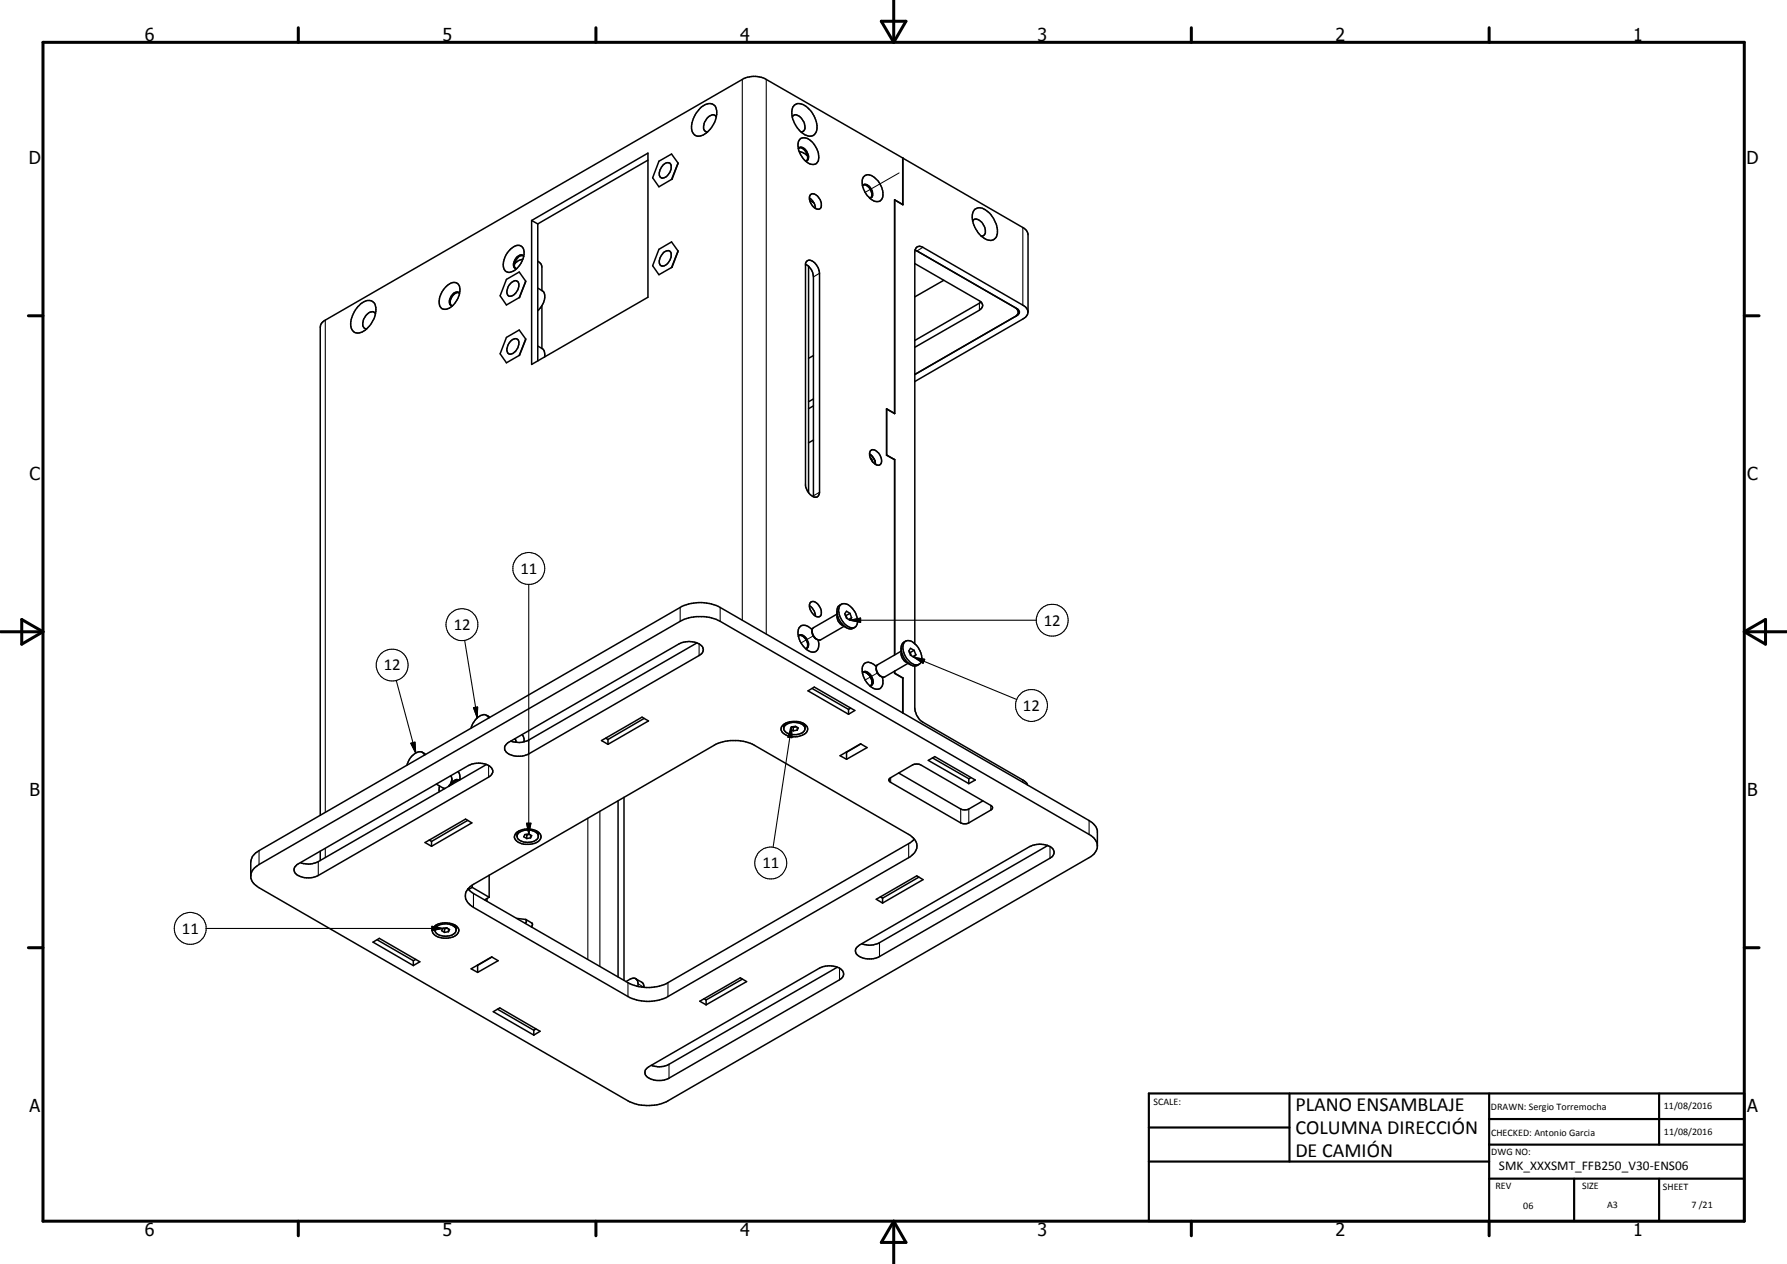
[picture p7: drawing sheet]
<svg xmlns="http://www.w3.org/2000/svg" width="420mm" height="297mm" viewBox="0 0 420 297" stroke-linecap="round" stroke-linejoin="round" font-family="sans-serif">
<path d="M211.4 40.6l-8 4.6M191.2 149.4l-2.9 1.7M206.3 158.2l-2.9 1.6M105.9 184.3l.3 .1" fill="none" stroke="#000" stroke-width=".24"/>
<g fill="none" stroke="#000" stroke-width=".35">
<path d="M152.3 37.6l-25.9 15M155.9 38.8a1.07 1.07 0 0 1 1.5-.5 1.07 1.07 0 0 1 .4 1.5 2.43 2.43 0 0 1-2.3 2 1.84 1.84 0 0 1 0-2.5zM159.4 38.3l-1.5-2.1-3 1.7-1.5 3.9 1.5 2.1 3-1.7M159.4 38.3l-1.5 3.9M164.6 25.4a2.54 2.54 0 0 1 3.5-.6 4.6 4.6 0 0 1-.8 5.2 4.2 4.2 0 0 1-3.3 2 2.27 2.27 0 0 1-1.3-3.2l.7-1.8zM168.4 27.5a1.09 1.09 0 0 0-1.9 0 3 3 0 0 0-1 3l.3 .3 .6 .2M186.3 27.5a1.09 1.09 0 0 1 1.9 0 3 3 0 0 1 1 3l-.3 .3-.6 .2M186.8 24.7a2.27 2.27 0 0 1 3.1 .6 6 6 0 0 1 2 5.7 1.81 1.81 0 0 1-3 .4 6 6 0 0 1-2.5-6.2zM187.7 35a.89 .89 0 0 1 1.6 .1 2.07 2.07 0 0 1 .6 2.5l-.5 .2M187.9 34.8a2.07 2.07 0 0 1 2 1.9M187.9 35.6l1.4 .5 .6 .6M188.1 32.7a2.2 2.2 0 0 1 2.9 .7 4.3 4.3 0 0 1 1.2 4.7 1.82 1.82 0 0 1-2.8-.2 4.4 4.4 0 0 1-1.5-5z"/>
<path d="M189.9 36.7v.8l-.3 .3M212.3 37.2l28.2 16.3 .8 .6 .4 1v18.2M212.3 37.2v10.9l-2-1.1M212.3 37.2h-.1M119.8 58.8a2.39 2.39 0 0 1 2.7-1 2.4 2.4 0 0 1 .4 3.2 4.2 4.2 0 0 1-3.4 3 1.84 1.84 0 0 1-1.1-2.5l.6-1.7zM125 51.8l27.3-15.8v33.8l-27.3 15.8zM125 51.8l1.4 .8M126.4 52.6v32.2M155.9 59.5l.8-.5 .6-.1a1.49 1.49 0 0 1 .2 2.2 1.59 1.59 0 0 1-2.3 1.1 2.67 2.67 0 0 1 .7-2.7zM159.4 59l-1.5-2.1-3 1.7-1.5 3.8 1.5 2.2 3-1.7M159.4 59l-1.5 3.9M190.3 46.5a2.98 2.98 0 0 1 1.4 2.5"/>
<path d="M190.4 47.1l.9 .6M190.5 45.8a1.35 1.35 0 0 1 2.1 .8 2.04 2.04 0 0 1 .2 2.4 1.49 1.49 0 0 1-2-.9l-.1-.3a1.99 1.99 0 0 1-.2-2zM202.8 43.7a.93 .93 0 0 1 1.6 .1 2.02 2.02 0 0 1 .4 2.6l-.3 .1M203 43.5a2.09 2.09 0 0 1 1.7 3M203 41.6a2.06 2.06 0 0 1 3.1 .6 4.1 4.1 0 0 1 1.2 4.7 1.98 1.98 0 0 1-3.1-.6 4.4 4.4 0 0 1-1.2-4.7zM210.3 46.9v50.3M210.3 46.9l1.9 1.1M212.2 48h.1M212.2 48v-10.9l-32-18.4a5.8 5.8 0 0 0-5.7 0l-98 56.5-1 .9-.2 .8v114.7M215.2 58.8l23.9 13.7a.87 .87 0 0 1 .6 .8 .87 .87 0 0 1-.6 .9l-24 13.8M228.7 52l.3-.4a2.26 2.26 0 0 1 2.6 1.9 1.25 1.25 0 0 1-.9 2M229.2 49.2a2.4 2.4 0 0 1 3.2 .6 5.6 5.6 0 0 1 1.8 6 2.12 2.12 0 0 1-3.2-.1 5.9 5.9 0 0 1-2.2-6z"/>
<path d="M84.1 72.1a2.86 2.86 0 0 1 3.6-1.2 3.1 3.1 0 0 1 .4 3.6 6.2 6.2 0 0 1-3.3 3.6 1.79 1.79 0 0 1-1.9-.3 1.79 1.79 0 0 1-.4-1.9 7 7 0 0 1 1.6-3.8zM88.3 73.7a1.28 1.28 0 0 0-2.2 .3 2.68 2.68 0 0 0-.6 2.9l.3 .3 .5 .1M104.8 67.5a1.98 1.98 0 0 1 3-.6 4.5 4.5 0 0 1-1.8 5.3 1.6 1.6 0 0 1-2 .3 1.6 1.6 0 0 1-.7-1.9 5.5 5.5 0 0 1 1.5-3.1zM107.9 68.7a2.17 2.17 0 0 0-1.8 3.1M108 69a.89 .89 0 0 0-1.5 .1 1.99 1.99 0 0 0-.5 2.7h.4M120.1 66.5a1.03 1.03 0 0 1 1.8 0 2.77 2.77 0 0 1-2 3.1 1.26 1.26 0 0 1-.5-1.9zM121 62v.8l.2 .3M122.9 60.9l-1 .4-.9 .7M123 60.1a2 2 0 0 0-2 1.9M123.1 60.3l-.2-.3a2.06 2.06 0 0 0-2.2 2.3l.2 .6 .6 .2M123.6 66.1l-1.5-2.2-3 1.8-1.5 3.8 1.5 2.2 3-1.8M123.6 66.1l-1.5 3.8"/>
<path d="M123.6 79.7l-1.5-2.1-3 1.7-1.5 3.8 1.5 2.2 3-1.8M123.6 79.7l-1.5 3.8M126.4 67.7a2.45 2.45 0 0 1 1.6 1.2 4.3 4.3 0 0 1-1.6 4.1M126.4 61.4l.8 .6 .2 .7v5.5M127.4 71.8v10.1M189.4 62.1a3.4 3.4 0 0 1 1.9 3l-.1 51.6M189.7 61.4a1.36 1.36 0 0 1 1.8 .4l.9 1.1 .3 1.3v51.5a1.06 1.06 0 0 1-.7 1.1 1.06 1.06 0 0 1-1.2-.3l-.9-1.1-.5-1.3v-52.1zM190.1 62.6v53.2M215.1 61.9l15.2 8.8a1.17 1.17 0 0 1 .7 1.1 1.17 1.17 0 0 1-.7 1.1l-15.2 8.7M221.9 65.9l-6.8 3.9M230.7 71l-15.6 9M238.6 72.3l.5 .3 .3 .6"/>
<path d="M239.4 72.8l-.1 .9-.7 .7M120.1 80.1a1.03 1.03 0 0 1 1.3-.5 1.03 1.03 0 0 1 .6 1.3 2.47 2.47 0 0 1-2.3 2.3 1.74 1.74 0 0 1 0-2.5zM126.4 81.3l1.1 .6a1.86 1.86 0 0 1 .5 2M191.3 83.6l-1.2 .6M191.3 93.8l-1.2 .6M191.3 95.4l-1.2 .7M208.5 96.1v10.8M208.5 96.1l-.1 .1M208.5 96.1l1.8 1.1M210.3 97.2l-1.9-1.1v10.9M215.1 89.7l25.4-14.7a1.71 1.71 0 0 0 1.2-1.7 1.71 1.71 0 0 0-1.2-1.6l-23.5-13.6a1.17 1.17 0 0 0-1.3-.1 1.17 1.17 0 0 0-.6 1.2v92.1M191.3 103.4l-1.2 .7"/>
<path d="M204.5 106.7a3.3 3.3 0 0 1 1.4 2.4M204.6 106l.4-.3a2.42 2.42 0 0 1 2 3.5 1.73 1.73 0 0 1-2.2-1.3l-.3-.9zM204.6 107.6l.6 1M208.4 107l1.9 1M208.5 106.9l-.1 .1M208.5 106.9l1.8 1.1M210.3 108h.1M210.3 108v45.9M163.9 151.1l-39.6 22.8a5.2 5.2 0 0 1-4.2 .3M187.7 149.6a.89 .89 0 0 1 1.6 0 1.97 1.97 0 0 1 .5 2.7l-.4 .1M187.9 149.4a2.12 2.12 0 0 1 1.7 3M190.3 142.4l.7 .6 .4 .6 .3 1.2"/>
<path d="M190.5 141.6a1.35 1.35 0 0 1 2.1 .8 2.04 2.04 0 0 1 .2 2.4 2.04 2.04 0 0 1-2.4-1.8l-.1-.9zM190.9 148.3l.1 .4M191 148a2.34 2.34 0 0 0-2.7-.9 3.1 3.1 0 0 0 0 4 3.2 3.2 0 0 0 3.5 2 2.24 2.24 0 0 0 .6-2.7M191 148v.7M191 148.7l.3 .9 .8 .7M191 148.7a2.64 2.64 0 0 0 1.4 1.7M196.8 144.3l-5.5 3.2-.3 .5M196.8 144.1a4.4 4.4 0 0 0 3.3 3.7l.9-.4M197.6 142.2a3.9 3.9 0 0 0 3 5.4 1.79 1.79 0 0 0 .9-2.6 3.8 3.8 0 0 0-3.2-3.1l-.9 .3-.5 .6-.1 2.3a2.55 2.55 0 0 0 1.1 1.8l1.1 .6M198.4 147.2l-5.5 3.2h-.5M198.7 144.6l.2 .1M198.9 144.7l.3 .6"/>
<path d="M199.8 144.1l-.8-.5-.4 .6 .4 1.1 .8 .5 .4-.6M199.8 144.1l-.9 .6M199.8 144.1l.4 1.1M200.2 145.2l-.7 .4M202.8 158.2a.83 .83 0 0 1 .7-.4 .83 .83 0 0 1 .8 .4 2.29 2.29 0 0 1 .8 2.8l-.6 .2M203 158a2.21 2.21 0 0 1 1.8 3.1M206 156.7a1.94 1.94 0 0 0-3-.5 4.5 4.5 0 0 0 1.2 4.7l.3 .3M207.4 159.1a2.05 2.05 0 0 1-.8 2.8h-.8l-1.3-.7M210.3 157.7v.5l1.9 1.1M210.3 158.2l2 1.1M211.9 153l-5.5 3.2a1.86 1.86 0 0 0 .8 2.8M211.9 152.4a4.2 4.2 0 0 0 3.3 4.1l.9-.4"/>
<path d="M212.2 159.3v8.2M212.3 159.3v8.3M212.3 159.3h-.1M212.7 150.9a1.55 1.55 0 0 1 2.1 .1 4.2 4.2 0 0 1 1.7 4.7 1.67 1.67 0 0 1-2.6-.2 3.8 3.8 0 0 1-1.2-4.6zM212.9 150.7l-.6 .4-.4 .7v2.3l.7 1.2 1.5 .9M213.5 155.9l-5.4 3.1a1.69 1.69 0 0 1-1.9-1.3l-.2-.6M213.8 153.3h.2M214 153.3l.2 .8M214.9 152.8l-.9 .5M214.9 152.8l-.8-.4-.4 .6 .4 1 .8 .5 .4-.6M214.9 152.8l.4 1.1M215.1 156.5v10a4.4 4.4 0 0 0 1.9 3.2l23.5 13.6a1.77 1.77 0 0 1 1.1 1.1"/>
<path d="M215.3 153.9l-.7 .4M99.3 176.8l.6 .6M100 177.3a1.73 1.73 0 0 0-2.6-.1l-1.1 1.1-.6 1.5M114.4 179.7l-39.6 22.8a5.2 5.2 0 0 1-4.2 .2M114.4 168.1l.7 .5M114.9 168.7a1.41 1.41 0 0 0-2.3-.3l-1.4 1.6-.5 1.1M119.1 174.9l40.6-23.6a4.9 4.9 0 0 1 5.4 .6 1.47 1.47 0 0 1-.7 2.2l-40.1 23.1a4.5 4.5 0 0 1-5.6-.9 1.19 1.19 0 0 1 .4-1.4zM121 173.7l.2 .2 .1 .5M122.8 172.6a1.91 1.91 0 0 1 .4 1.7M141.4 174l9.5-5.5 1.6 .9-9.6 5.5zM142.4 173.5l.5 .3M142.9 173.8v1.1"/>
<path d="M151.5 168.8l-8.6 5M184.1 170.4a4.2 4.2 0 0 1 5.7 .4 1.47 1.47 0 0 1-1.1 2 3.9 3.9 0 0 1-5-1.2v-.7zM184.8 169.9a1.36 1.36 0 0 0 .3 2.4 3 3 0 0 0 4.2-.9v-.8l-.5-.7M186.3 170.8l.2 .1M186.5 170.9v.8M187.2 170.8l-.7 .1M187.4 171.6l.3-.5-.7-.4-.9 .1-.3 .6 .7 .3M187.4 171.6l-.9 .1M187.4 170.9v.7M189.3 170.9a3.2 3.2 0 0 0-5 0v.2M190 162.3l1.5-.8 9.5 5.5-1.5 .9zM191 161.8l8.5 4.9"/>
<path d="M197.5 177.6l4.8-2.8 1.6 .9-4.9 2.7zM199 176.7v.1M199 176.8v1.6M199.5 166.7v1.2M200 166.4l-.5 .3M202.4 174.8l-3.4 2M218.3 178.7l1.5-.9 9.5 5.5-1.5 .8zM219.2 178.1l8.6 4.9M99.9 198l9.6-5.5 1.4 .9-9.4 5.5zM100.9 197.4l.6 .3M101.5 197.7v1.2M102.6 184.3l1.6 .9 .5 .1"/>
<path d="M103.3 184.7v1.4M105.9 182.3l.3 .7M106.2 183l-.3 1.1-.5 .7M106.2 183v.8l-.6 .9M107.7 181.4l.4 .6v1.3M107.9 183.4a1.14 1.14 0 0 0-1.7 .6l-.3 .5M107.9 183.3a1.72 1.72 0 0 0-1.6 1M110 192.8l-8.5 4.9M121.4 195.7a4.3 4.3 0 0 1 5.7 .4 1.73 1.73 0 0 1-1.8 2.2 3.6 3.6 0 0 1-4.3-1.4v-.4zM122.1 195.2a1.47 1.47 0 0 0-.5 1.7 1.47 1.47 0 0 0 1.5 1 2.99 2.99 0 0 0 3.5-1.2l-.1-1-.4-.5M123.6 196.1l.3 .1M123.9 196.2v.9"/>
<path d="M124.5 196.1l-.6 .1M124.7 196.9l.3-.5-.7-.4-.9 .1-.3 .5 .8 .5M124.7 196.9l-.8 .2M124.7 196.2v.7M126.6 196.3a3.2 3.2 0 0 0-5-.1v.2M145.3 188.2v41.4M146.7 187.4v43M209.1 183l5.5-3.3 1.5-.1 16.8 9.7a.57 .57 0 0 1 .5 .5 .57 .57 0 0 1-.5 .6l-5.1 3-.7 .2-.8-.1-16.9-9.6-.4-.5zM211.3 181.7l15 8.6h1.1l.4-.2 3.3-1.9M215 197.2l-1 .8-57 32.9a10.2 10.2 0 0 1-9.4 0l-36.3-20.9-1.3-1.1M227.8 183v1.1M228.3 182.8l-.5 .2"/>
<path d="M246.3 198.7l-39.5 22.8a5.1 5.1 0 0 1-4.2 .3M258 198.6a3.5 3.5 0 0 0-1.9-2.5l-86.8-50.1a10.2 10.2 0 0 0-9.4 0l-99 57.2a3.4 3.4 0 0 0-1.9 2.5M59.8 200.7l1.1-.8 99-57.2a10.2 10.2 0 0 1 9.4 0l86.8 50.1a3.4 3.4 0 0 1 1.9 2.4v3.8a3.5 3.5 0 0 1-1.9 2.5l-99.1 57.2a10.5 10.5 0 0 1-9.4 0l-86.7-50.1a3.5 3.5 0 0 1-1.9-2.5v-3.5a3.1 3.1 0 0 1 .8-1.9zM69.8 203.2l40.4-23.3a4.8 4.8 0 0 1 5.4 .6 1.47 1.47 0 0 1-.7 2.1l-40.1 23.1a4.9 4.9 0 0 1-5.4-.6 1.38 1.38 0 0 1 .4-1.9zM75.3 200v2.2M102 217.8a4.4 4.4 0 0 1 5.6 .1 1.59 1.59 0 0 1-1.3 2.4 4.3 4.3 0 0 1-4.5-1.1l-.2-.7zM102.3 218.5a1.88 1.88 0 0 1 1.7-1.3 2.57 2.57 0 0 1 3.3 1.3M102.8 217.3l-.2 .1a1.5 1.5 0 0 0-.2 1.7 1.5 1.5 0 0 0 1.4 .8 2.77 2.77 0 0 0 3.4-1.2l.1-.2M104.3 218.1l.2 .2M104.5 218.3v.8M105.2 218.1l-.7 .2M105.4 218.9l.3-.5-.7-.4-.9 .2-.3 .5 .7 .4"/>
<path d="M105.4 218.9l-.9 .2M105.4 218.3v.6M106.7 217.3l.5 .5 .1 .8M110.6 208.3l57.7-33.4a10.8 10.8 0 0 1 8.6 0l36.7 21.2a2.88 2.88 0 0 1 2 2.7 2.88 2.88 0 0 1-2 2.7l-56.6 32.7a10.2 10.2 0 0 1-9.4 0l-36.3-21a2.91 2.91 0 0 1-1.8-3.6zM111 208.5l4 2.4M111 208.5l-.9 .5M111 208v.5M114.5 211.2v.6M115 210.9l-1.1 .6M115 205.7v5.2M121.5 215.8l2.1 .3 .2 .4-.3 .5M123.6 216.1l1.5 .9 .1 .2-.2 .6"/>
<path d="M206 211.3l9.5-5.5 1.5 .9-9.5 5.5zM207 210.7l.5 .4M207.5 211.1v1.1M216.1 206.1l-8.6 5M87.7 221.4l1.5-.9 9.5 5.5-1.5 .9zM88.7 220.9l8.5 4.9M97.2 225.8v1.1M97.7 225.5l-.5 .3M112.3 226.8v.1M112.3 226.9v1.6M115.6 224.9l-4.8 2.8 1.5 .8M115.6 224.9l1.5 .9-4.8 2.7"/>
<path d="M115.6 224.9l-3.3 2M116 237.7l1.5-.8 9.5 5.5-1.5 .8zM117 237.2l8.5 4.9M147.2 230.7l.9-.6a1.15 1.15 0 0 1 1.3-.1 1.15 1.15 0 0 1 .6 1.2v.6M149.4 230l1.8 1.1 .2 .9M164.5 235.3l9.6-5.5 1.4 .9-9.5 5.4zM165.5 234.7l.5 .3M166 235v1.1M174.6 230.1l-8.6 4.9M196.9 227.3l-39.6 22.8a5.2 5.2 0 0 1-4.2 .3M201.4 222.7l.7-.6 40-23.2a4.8 4.8 0 0 1 5.5 .7 1.42 1.42 0 0 1-.7 2.1l-40.1 23.1a4.3 4.3 0 0 1-5.6-.9l-.1-.5zM125.5 242.1v1.1"/>
<path d="M126 241.8l-.5 .3M152 251.1l40.7-23.6a4.9 4.9 0 0 1 5.4 .6 1.42 1.42 0 0 1-.7 2.2l-40.1 23.1a4.5 4.5 0 0 1-5.6-.9v-1z"/>
</g>
<g fill="none" stroke="#000" stroke-width=".25">
<path d="M174.5 18.7v127.1M180.2 18.7v130.3M217 58.1l-1.4 .9M240.5 53.5v18.2M76.5 75.2v115.7M192.7 64.2l-1.4 .9M230.3 71.2v1.7M239.1 74.1v.1M192.7 115.7l-1.4 .8M124.3 137.3v58.7M93.2 159.9l4.5 17.1M109.3 150.5l2.9 18.2"/>
<path d="M159.9 142.7v3.3M164.4 151.3v2.8M169.3 142.7v3.3M199.8 145.8l2.5-.6v1.1zM199.8 145.8h43.9M214.9 154.5l2.5 .4-.4 1zM214.9 154.5l24.1 9.9M96.6 174.7l1-.3 .1 2.6zM111.3 166.3l1-.1-.1 2.5zM114.9 179.9v2.7M186.1 170.8l.1 2.6-1-.2zM186.1 170.8l-4.3 28.3"/>
<path d="M60.9 199.9v3.3M76.5 199.3v2.2M123.8 193.5h1l-.5 2.5zM138.2 192.3v33.2M141 190.6v36.5M209.4 182.8v1.1M213.6 198.2v3.3M225.9 190.1v3.3M227.8 190.1v3.3M232.9 189.3v1.1M240.5 183.3v.6M246.9 198.9v2.8"/>
<path d="M256.1 192.8v3.3M48.5 218.2h55.6M74.8 202.5v3.2M101.5 217.7l2.6 .5-2.6 .5zM111.3 210v3.2M147.6 230.9v3.3M150 231.2l1.4 .8M157 230.9v3.3M197.4 227.5v2.8M206.8 221.5v3.3M157.3 250.1v3.3"/>
<circle cx="124.3" cy="133.6" r="3.7"/>
<circle cx="92.2" cy="156.3" r="3.7"/>
<circle cx="108.6" cy="146.8" r="3.8"/>
<circle cx="247.4" cy="145.8" r="3.7"/>
<circle cx="242.5" cy="165.8" r="3.7"/>
<circle cx="44.7" cy="218.2" r="3.8"/>
<circle cx="181.2" cy="202.8" r="3.8"/>
</g>
<g fill="none" stroke="#000" stroke-width=".71">
<path d="M10.1 9.9h400v277.1h-400zM70.1 6.5v3.4M140.1 6.5v3.4M207.2 5h5.8l-2.9 4.9zM210.1 0v9.9M280.1 6.5v3.4M350.1 6.5v3.4M6.7 74.2h3.4M410.1 74.2h3.5M.1 148.5h10M5.1 145.6l5 2.9-5 2.9zM410.1 148.5h10"/>
<path d="M410.1 148.5l5-2.9v5.8zM6.7 222.7h3.4M410.1 222.7h3.5M70.1 287v3.4M140.1 287v3.4M210.1 287v10M210.1 287l2.9 5h-5.8zM280.1 287v3.4M350.1 287v3.4"/>
</g>
<path d="M270.1 257h140v30h-140zM303.2 257v16M350.1 257v30M390.1 257v12M270.1 265h33.1M270.1 273h80M350.1 277h60M350.1 269h60M350.1 263h60M370.1 277v10M390.1 277v10" fill="none" stroke="#000" stroke-width=".51"/>
<path d="M199.8 145.8l2.5-.6v1.1zM214.9 154.5l2.5 .4-.4 1zM96.6 174.7l1-.3 .1 2.6zM111.3 166.3l1-.1-.1 2.5zM186.1 170.8l.1 2.6-1-.2zM123.8 193.5h1l-.5 2.5zM101.5 217.7l2.6 .5-2.6 .5z" fill="#000"/>
<g font-size="4.7">
<text x="304.6" y="261.1">PLANO ENSAMBLAJE</text>
<text x="304.6" y="266.5">COLUMNA DIRECCIÓN</text>
<text x="304.6" y="271.9">DE CAMIÓN</text>
</g>
<g font-size="4.2">
<text x="34" y="9.6">6</text>
<text x="104" y="9.6">5</text>
<text x="174" y="9.6">4</text>
<text x="244" y="9.6">3</text>
<text x="314" y="9.6">2</text>
<text x="384" y="9.6">1</text>
<text x="6.8" y="38.7">D</text>
<text x="410.6" y="38.7">D</text>
<text x="7" y="112.9">C</text>
<text x="410.8" y="112.9">C</text>
<text x="7" y="187.1">B</text>
<text x="410.8" y="187.1">B</text>
<text x="7" y="261.4">A</text>
<text x="410.8" y="261.4">A</text>
<text x="34" y="290.4">6</text>
<text x="104" y="290.4">5</text>
<text x="174" y="290.4">4</text>
<text x="244" y="290.4">3</text>
<text x="314" y="290.4">2</text>
<text x="384" y="290.4">1</text>
</g>
<g font-size="3.9">
<text x="122.4" y="134.9">11</text>
<text x="106.7" y="148.1">12</text>
<text x="245.4" y="147.1">12</text>
<text x="90.2" y="157.6">12</text>
<text x="240.5" y="167">12</text>
<text x="179.3" y="204.1">11</text>
<text x="42.8" y="219.5">11</text>
</g>
<text font-size="3.1" x="352.4" y="275">SMK_XXXSMT_FFB250_V30-ENS06</text>
<g font-size="2.4">
<text x="271.2" y="259.7">SCALE:</text>
<text x="350.6" y="260.8">DRAWN: Sergio Torremocha</text>
<text x="391.2" y="260.6">11/08/2016</text>
<text x="350.6" y="267">CHECKED: Antonio Garcia</text>
<text x="391.2" y="266.7">11/08/2016</text>
<text x="350.6" y="271.4">DWG NO:</text>
<text x="351.6" y="279.3">REV</text>
<text x="372" y="279.4">SIZE</text>
<text x="391" y="279.6">SHEET</text>
<text x="358.1" y="284.1">06</text>
<text x="377.9" y="283.8">A3</text>
<text x="397.7" y="283.8">7 /21</text>
</g>
</svg>
